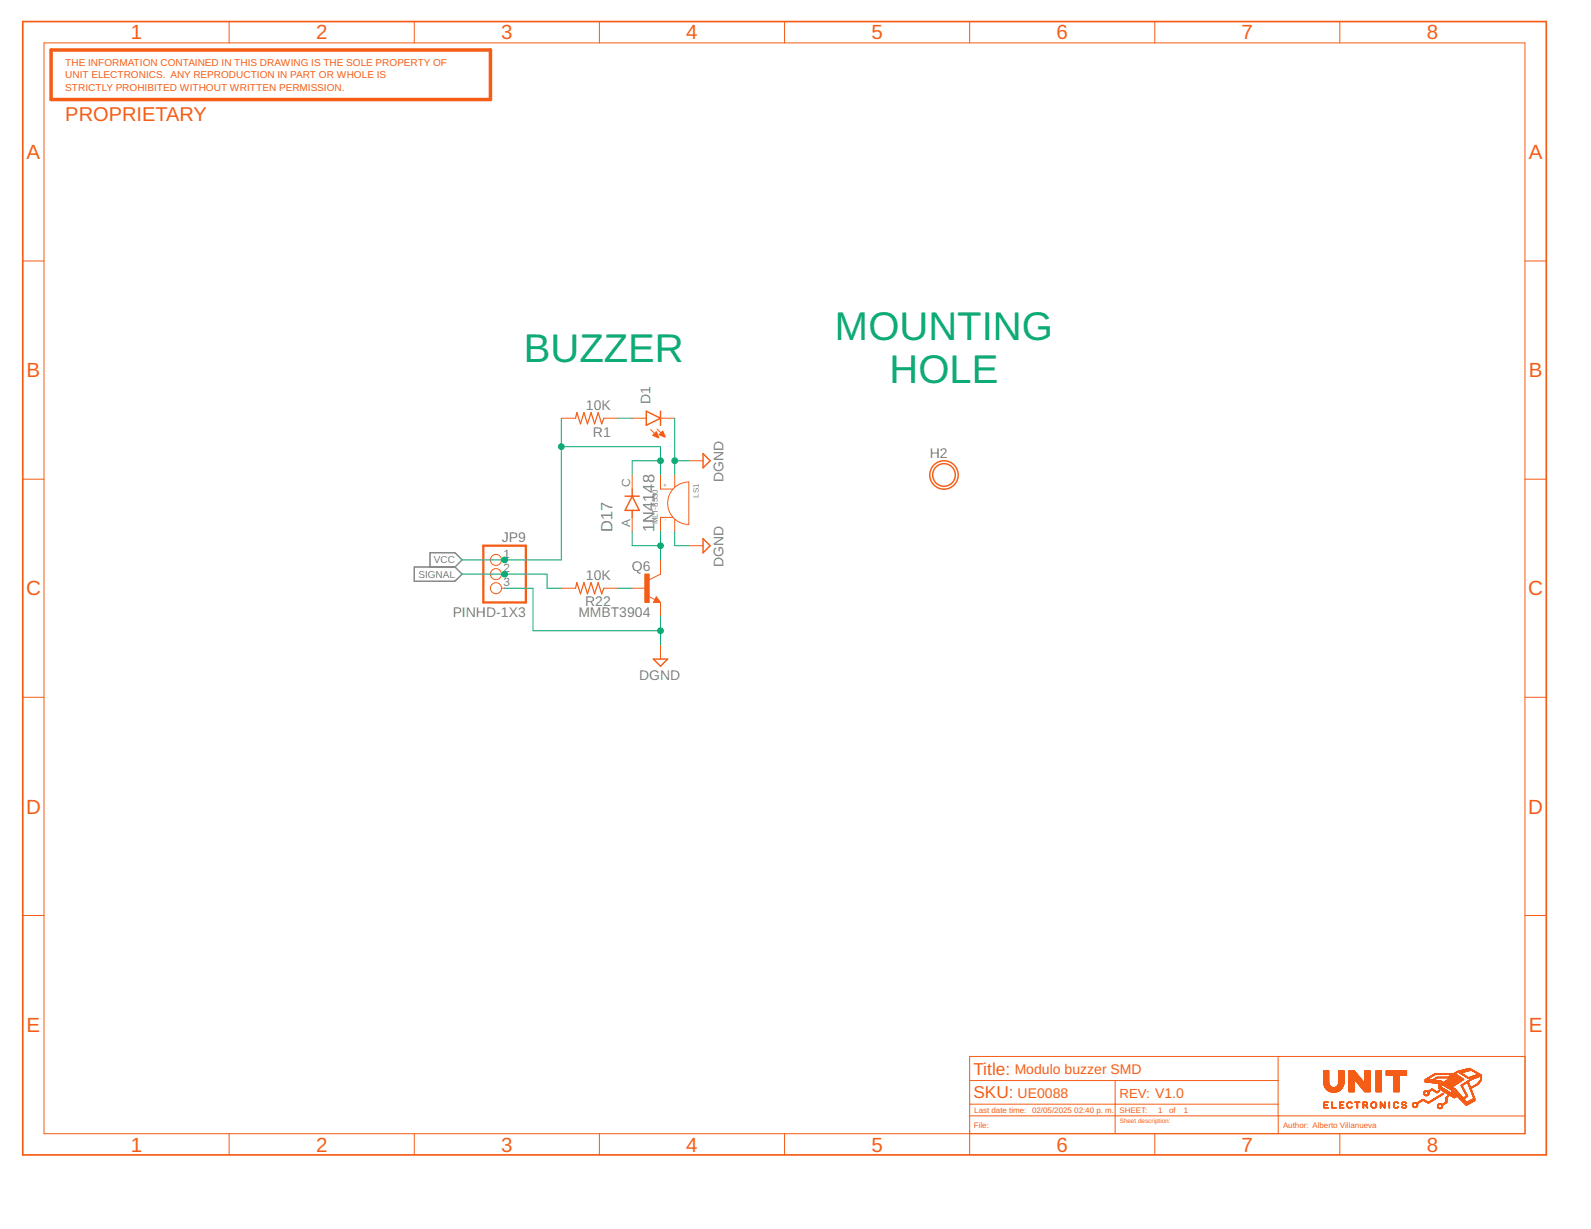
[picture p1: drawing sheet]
<svg xmlns="http://www.w3.org/2000/svg" width="279mm" height="216mm" viewBox="0 0 279 216" stroke-linecap="round" stroke-linejoin="round" font-family="sans-serif">
<path d="M72.7 99.6h7.2l1.3 1.3-1.3 1.2h-7.2zM75.5 99.6v-2.5h4.4l1.3 1.3-1.3 1.2" fill="none" stroke="#808080" stroke-width=".25"/>
<path d="M4 3.8h267.5v199.1h-267.5z" fill="none" stroke="#f55d16" stroke-width=".3"/>
<g fill="none" stroke="#f55d16" stroke-width=".18">
<path d="M7.7 7.5h260.1v191.7h-260.1zM40.2 3.8v3.7M72.7 3.8v3.7M105.3 3.8v3.7M137.8 3.8v3.7M170.3 3.8v3.7M202.8 3.8v3.7M235.3 3.8v3.7M4 45.8h3.7M267.8 45.8h3.7M98.6 73.5h2.5M106 73.5h2.5"/>
<path d="M111 73.5h2.5M114.3 75.5l1.3 1.3M115.4 75.4l1.3 1.3M116 73.5h2.5M4 84.2h3.7M88.1 98.4h.5M111 83.4v2.5M111 90.9v2.5M116 83.4v2.5h2.2M116 98.4v2.5l-2 1M118.2 86a3.7 3.7 0 0 1 2.8-1.3v7.4a3.7 3.7 0 0 1-3.4-2.1 3.7 3.7 0 0 1 .6-4zM118.2 90.9h-2.2v2.5"/>
<path d="M118.5 83.4v2.2M118.5 91.2v2.2M121 95.9h2.5M121 80.9h2.5M267.8 84.2h3.7M88.1 103.3h.5M88.1 100.9h.5M98.6 103.3h2.5M106 103.3h2.5M111 103.3h2.5M113.8 104.7l1.2 .6M115.3 104.8l.7 1h-1.3z"/>
<path d="M116 105.8v2.5M116 113.3v2.5M4 122.5h3.7M267.8 122.5h3.7M4 160.8h3.7M267.8 160.8h3.7M40.2 199.2v3.7M72.7 199.2v3.7M105.3 199.2v3.7M137.8 199.2v3.7M170.3 189.8h54.2M170.4 194h54.1"/>
<path d="M170.4 194h.1M170.4 196h97.4M195.8 189.8v9.3M202.8 199.2v3.7M224.5 185.7v10.3M224.5 196.1v3M232.4 189.8h.9M232.4 190.1h.9M232.4 190h.9M232.4 189.9h.9M232.4 189.7h.9M232.4 189.6h.9"/>
<path d="M232.4 189.5h.9M232.4 189.4h.9M232.4 189.3h.9M232.4 189.2h.9M232.4 189.1h.9M232.4 189h.9M232.4 188.9h.9M232.4 188.8h.9M232.4 188.7h.9M232.4 188.6h.9M232.4 188.5h.9M232.4 188.4h.9"/>
<path d="M232.4 188.3h.9M232.4 188.2h.9M232.4 188.1h.9M232.5 190.3h.9M232.5 190.2h.9M232.5 190.1h.8M232.5 190.4l.9 .1M232.5 190.4h.9M232.5 190.5h.9M232.5 194h.1M232.5 194.6h.8M232.5 194.6h.1"/>
<path d="M232.5 194.5h.1M232.5 194.4h.1M232.5 194.3h.1M232.5 194.2h.1M232.5 194.1h.6M232.5 193.9h.1M232.5 193.8h.1M232.5 193.7h.1M232.5 193.6h.8M232.5 190.6h1M232.5 190.7h1M232.6 190.7h1"/>
<path d="M232.6 190.8h1M232.6 190.8l1.1 .1M232.6 190.9h1.1M232.6 190.9h1.2M232.7 191h1.2M232.7 191h1.3M232.7 191.1h3.1M232.7 191.1h3M232.9 191.3h2.6M232.9 191.4h2.6M233 191.4h2.5M233 191.5h2.4"/>
<path d="M233.1 191.5h2.3M233.1 194.1l-.6 .1M233.2 191.6h2M233.3 193.7h-.8M233.3 191.7h1.8M233.4 191.7h1.7M233.5 191.7h1.4M233.6 191.8h1.2M233.8 191.9h.8M233.9 194h.1M233.9 194.6h.8M233.9 194.6h.1"/>
<path d="M233.9 194.5h.1M233.9 194.4h.1M233.9 194.3h.1M233.9 194.2h.1M233.9 194.1h.1M233.9 193.9h.1M233.9 193.8h.1M233.9 193.7h.1M233.9 193.6h.1M234.1 191h.1M234.4 191h.1M234.4 191h1.4"/>
<path d="M234.7 190.9h1.1M234.8 190.9h1.1M234.8 190.8h1.1M234.9 190.7h1M235 190.5h1M235 190.4h1M235.1 190.4h.9M235.1 190.3h.9M235.1 190.2h.9M235.1 189.8h.9M235.1 190.1h.9M235.1 190h.9"/>
<path d="M235.1 189.9h.9M235.1 189.7h.9M235.1 189.6h.9M235.1 189.5h.9M235.1 189.4h.9M235.1 189.3h.9M235.1 189.2h.9M235.1 189.1h.9M235.1 189h.9M235.1 188.9h.9M235.1 188.8h.9M235.1 188.7h.9"/>
<path d="M235.1 188.6h.9M235.1 188.5h.9M235.1 188.4h.9M235.1 188.3h.9M235.1 188.2h.9M235.1 188.1h.9M235.2 194h.1M235.2 194.6h.8M235.2 194.6h.1M235.2 194.5h.1M235.2 194.4h.1M235.2 194.3h.1"/>
<path d="M235.2 194.2h.1M235.2 194.1h.6M235.2 193.9h.1M235.2 193.8h.1M235.2 193.7h.1M235.2 193.6h.8M235.2 191.6h-2M235.3 199.2v3.7M235.3 191.5l-2.2 .1M235.6 191.3h-2.7M235.6 191.2l-2.8 .1M235.7 191.2h-2.9"/>
<path d="M235.8 191h-1.3M235.8 194.1l-.6 .1M235.8 190.9h-1.1M235.9 190.8h-1.1M235.9 190.7h-1M235.9 190.6h-1M236 190.6h-1M236 193.7h-.8M236 190.3h-.9M236.5 194.2h.1M236.5 194.1h.1M236.5 194.4h.2"/>
<path d="M236.5 194.3h.1M236.5 194h.1M236.5 193.9h.1M236.6 194.4h.1M236.6 194.4l.1 .1M236.6 194.5h.1M236.6 194h-.1M236.6 194.5h.2M236.7 194.6h.2M236.7 193.9h-.2M236.7 193.8h-.1M236.7 193.7h.6"/>
<path d="M236.7 194.6h.6M236.7 193.7l-.1 .1M236.7 193.6h.6M236.8 194.6h.4M236.8 193.6h.4M236.8 193.7h-.2M236.9 189.8h.9M236.9 191.8h.9M236.9 191.7h.9M236.9 191.6h.9M236.9 191.5h.9M236.9 191.4h.9"/>
<path d="M236.9 191.3h.9M236.9 191.2h.9M236.9 191.1h.9M236.9 191h.9M236.9 190.9h.9M236.9 190.8h.9M236.9 190.7h.9M236.9 190.6h.9M236.9 190.5h.9M236.9 190.4h.9M236.9 190.3h.9M236.9 190.2h.9"/>
<path d="M236.9 190.1h.9M236.9 190h.9M236.9 189.9h.9M236.9 189.7h.9M236.9 189.6h.9M236.9 189.6h2.2M236.9 189.5h2.1M236.9 189.4l2.1 .1M236.9 189.4h2M236.9 189.3h2M236.9 189.3h1.9M236.9 189.2h1.9"/>
<path d="M236.9 189.2h1.8M236.9 189.1h1.8M236.9 189h1.7M236.9 188.9h1.6M236.9 188.8h1.6M236.9 188.8h1.5M236.9 188.7h1.5M236.9 188.7h1.4M236.9 188.6l1.4 .1M236.9 188.6h1.4M236.9 188.6h1.3M236.9 188.5h1.3"/>
<path d="M236.9 188.4h1.2M236.9 188.3l1.2 .1M236.9 188.3h1.1M236.9 188.2l1.1 .1M236.9 188.2h1M236.9 188.1h.9M237 194.7h.1M237.2 193.7h.2M237.3 194.5h.1M237.3 193.7h.1M237.3 193.8h.1M237.3 194.6h-.2"/>
<path d="M237.3 194.4h.1M237.3 193.9h.1M237.4 194.5h-.2M237.4 194.4l-.1 .1M237.9 189.6h1.2M237.9 189.7h1.2M237.9 193.7h.9M237.9 193.6h.9M237.9 189.7h1.3M238 189.7l1.2 .1M238 189.8h1.2M238 189.8h1.3"/>
<path d="M238.1 189.9h1.2M238.1 189.9h1.3M238.2 190h1.2M238.2 190.1h1.3M238.3 190.1h1.2M238.3 190.1l1.2 .1M238.3 194h.1M238.3 194.6h.1M238.3 194.5h.1M238.3 194.4h.1M238.3 194.3h.1M238.3 194.2h.1"/>
<path d="M238.3 194.1h.1M238.3 193.9h.1M238.3 193.8h.1M238.3 193.7h.1M238.3 190.2h1.3M238.4 190.2h1.2M238.4 190.3h2.2M238.5 190.4h2.1M238.6 190.5h2M238.7 190.6h1.9M238.7 190.7h1.9M238.8 190.7h1.8"/>
<path d="M238.8 190.8h1.8M238.9 190.8h1.7M238.9 190.9h1.7M239 190.9h1.6M239 191h1.6M239.1 191.1h1.5M239.2 191.2h1.4M239.2 191.3h1.4M239.3 191.3h1.3M239.3 191.4h1.3M239.4 191.4h1.2M239.4 194h.1"/>
<path d="M239.4 194.6h.1M239.4 194.5h.1M239.4 194.4h.1M239.4 194.3h.1M239.4 194.2h.1M239.4 194.1h.1M239.4 193.9h.1M239.4 193.8h.1M239.4 193.7h.1M239.4 193.7h.7M239.4 193.6h.6M239.4 193.6h.5"/>
<path d="M239.4 191.5h1.2M239.5 191.5h1.1M239.5 191.6h1.1M239.6 191.7h1M239.7 191.8h.9M239.7 189.8h.9M239.7 190.2h.9M239.7 190.1h.9M239.7 190h.9M239.7 189.9h.9M239.7 189.7h.9M239.7 189.6h.9"/>
<path d="M239.7 189.5h.9M239.7 189.4h.9M239.7 189.3h.9M239.7 189.2h.9M239.7 189.1h.9M239.7 189h.9M239.7 188.9h.9M239.7 188.8h.9M239.7 188.7h.9M239.7 188.6h.9M239.7 188.5h.9M239.7 188.4h.9"/>
<path d="M239.7 188.3h.9M239.7 188.2h.9M239.7 188.1h.9M239.8 194.2h.1M239.8 194.3h.2M239.9 194.3h.1M239.9 194.4h.1M239.9 193.6h.1M239.9 194.2h-.5M239.9 194.4h.2M239.9 193.7h.2M239.9 194.4l.2 .1"/>
<path d="M240 194.5h.1M240 194.1h.1M240 193.7h.1M240 194h.1M240 194.6h.2M240 194.1l-.6 .1M240 193.8h.1M240.1 194.6h.1M240.1 193.9h.1M240.1 193.8h.1M240.1 194.1h-.2M240.7 194h.2"/>
<path d="M240.7 194.3h.2M240.7 194.2h.2M240.7 194.1h.2M240.8 194.4h.1M240.8 194.3h.1M240.8 193.9h.1M240.8 194.4l.1 .1M240.9 194.5h.1M240.9 194.6h.2M240.9 193.9h-.1M240.9 193.8h-.1M240.9 193.7h.7"/>
<path d="M241 194.6h.6M241 193.6h.5M241 193.7l-.1 .1M241 194.6h.4M241 193.7h-.1M241 193.6h.4M241.1 193.5v.1M241.2 194.7h.1M241.3 193.5v.1M241.4 193.7h.2M241.5 193.7h.2M241.6 194.5h.1"/>
<path d="M241.6 193.8h.1M241.6 194.4h.1M241.6 194.6h-.2M241.6 193.9h.1M241.6 194.5h-.1M241.6 194.3h.1M241.6 194h.1M241.6 194.2h.1M241.7 189.8h.9M241.7 194.5h-.2M241.7 194.1h.1M241.7 194l.1 .1"/>
<path d="M241.7 191.8h.9M241.7 191.7h.9M241.7 191.6h.9M241.7 191.5h.9M241.7 191.4h.9M241.7 191.3h.9M241.7 191.2h.9M241.7 191.1h.9M241.7 191h.9M241.7 190.9h.9M241.7 190.8h.9M241.7 190.7h.9"/>
<path d="M241.7 190.6h.9M241.7 190.5h.9M241.7 190.4h.9M241.7 190.3h.9M241.7 190.2h.9M241.7 190.1h.9M241.7 190h.9M241.7 189.9h.9M241.7 189.7h.9M241.7 189.6h.9M241.7 189.5h.9M241.7 189.4h.9"/>
<path d="M241.7 189.3h.9M241.7 189.2h.9M241.7 189.1h.9M241.7 189h.9M241.7 188.9h.9M241.7 188.8h.9M241.7 188.7h.9M241.7 188.6h.9M241.7 188.5h.9M241.7 188.4h.9M241.7 188.3h.9M241.7 188.2h.9"/>
<path d="M241.7 188.1h.9M241.7 194.4h-.1M241.8 194.2h-.1M242.4 194h.1M242.4 194.6h.1M242.4 194.5h.1M242.4 194.4h.1M242.4 194.3h.1M242.4 194.2h.1M242.4 194.1h.1M242.4 193.9h.1M242.4 193.8h.1"/>
<path d="M242.4 193.8h.3M242.4 193.7l.2 .1M242.4 193.7h.2M242.4 193.6h.1M242.6 193.8h.1M242.6 193.9h.1M242.6 194h.2M242.7 194h.1M242.7 194.1h.2M242.8 194.1l.1 .1M242.8 194.2h.1M242.8 194.2h.2"/>
<path d="M242.9 194.3h.1M242.9 194.4h.2M243 194.4l.1 .1M243 194.5h.2M243.1 194.6h.1M243.2 194h.1M243.2 194.4h.1M243.2 194.3h.1M243.2 194.2h.1M243.2 194.1h.1M243.2 193.9h.1M243.2 193.8h.1"/>
<path d="M243.2 193.7h.1M243.2 193.6h.1M243.4 188.9h3.6M243.4 188.8h3.6M243.4 188.7h3.6M243.4 188.6h3.6M243.4 188.5h3.6M243.4 188.4h3.6M243.4 188.3h3.6M243.4 188.2h3.6M243.4 188.1h3.6M243.9 194h.1"/>
<path d="M243.9 194.6h.1M243.9 194.5h.1M243.9 194.4h.1M243.9 194.3h.1M243.9 194.2h.1M243.9 194.1h.1M243.9 193.9h.1M243.9 193.8h.1M243.9 193.7h.1M243.9 193.6h.1M244.7 194h.1M244.7 194.3h.1"/>
<path d="M244.7 194.2h.1M244.7 194.1h.1M244.7 193.9h.1M244.7 194.4h.1M244.8 194.4l.1 .1M244.8 194.4h.1M244.8 193.8h.1M244.8 189.8h.9M244.8 191.8h.9M244.8 191.7h.9M244.8 191.6h.9M244.8 191.5h.9"/>
<path d="M244.8 191.4h.9M244.8 191.3h.9M244.8 191.2h.9M244.8 191.1h.9M244.8 191h.9M244.8 190.9h.9M244.8 190.8h.9M244.8 190.7h.9M244.8 190.6h.9M244.8 190.5h.9M244.8 190.4h.9M244.8 190.3h.9"/>
<path d="M244.8 190.2h.9M244.8 190.1h.9M244.8 190h.9M244.8 189.9h.9M244.8 189.7h.9M244.8 189.6h.9M244.8 189.5h.9M244.8 189.4h.9M244.8 189.3h.9M244.8 189.2h.9M244.8 189.1h.9M244.8 189h.9"/>
<path d="M244.8 194.5h.1M244.8 194.5h.2M244.8 193.9h-.1M244.9 194.6h.2M244.9 193.7h.6M244.9 194.6h.6M244.9 193.8h-.1M244.9 193.6h.5M244.9 193.7l-.1 .1M245 194.6h.4M245 193.6h.4M245 193.7h-.2"/>
<path d="M245.1 193.5v.1M245.2 194.7h.1M245.3 193.5v.1M245.4 193.7h.2M245.4 194.5h.2M245.5 193.8h.1M245.5 194.6h-.2M245.5 194.4h.1M245.5 193.9h.1M245.6 194.5h-.2M245.6 194.4l-.1 .1M245.6 193.8h-.1"/>
<path d="M246.1 194.4l.2 .1M246.1 194.4h.2M246.2 194.5h.1M246.2 194h.1M246.2 194.4h.1M246.2 193.9h.1M246.2 193.8h.1M246.2 194.5h.2M246.2 194h.2M246.2 193.7h.1M246.2 194.6h.3M246.2 194l.3 .1"/>
<path d="M246.3 194.6h.6M246.3 194.1h.4M246.3 193.7h.6M246.3 193.8h-.1M246.3 193.6h.5M246.4 194.6h.4M246.4 194.1l.5 .1M246.4 193.7h-.2M246.4 193.6h.4M246.5 194.7h.1M246.6 194.2h.3M246.8 194.2h.2"/>
<path d="M246.8 193.7h.1M246.8 193.7h.2M246.9 194.5h.1M246.9 194.3h.1M246.9 193.8h.1M246.9 194.4h.1M246.9 194.6h-.2M247 194.5h-.2M247 194.4l-.1 .1M248 194.1h.2M248.1 194.3h.1M248.1 194.2h.1"/>
<path d="M248.1 194h.1M248.1 194.3h.2M248.1 194.4h.2M248.1 194.4h.3M248.1 193.9h.2M248.2 194.4h.7M248.2 194.5h.6M248.2 194l-.1 .1M248.2 193.8h.6M248.3 194.5h.5M248.3 193.9h-.2M248.3 193.7h.5"/>
<path d="M248.3 194.6h.4M248.4 193.7h.2M248.4 193.8h-.3M248.4 193.7h.1M248.6 193.7h.1M248.6 193.8h.4M248.7 193.9h.3M248.8 194.3h.1M248.8 193.9h.1M248.8 194h.1M248.8 194.2h.2M248.8 194h.2"/>
<path d="M248.8 194.1h.2M248.9 194.4h-.3M248.9 194.4h-.2M249 194.3h-.2M249.1 193.8h-.9M249.2 193.7l-.3 .1M249.2 193.7h-.3M249.3 193.7h-.3M249.4 193.6h-.4M249.5 193.5l-.4 .1M249.5 193.5h-.3M249.6 193.3h.7"/>
<path d="M249.6 193.5h-.3M249.6 193.3h.6M249.7 193.4h-.3M249.7 193.2h.4M249.8 193.2h.2M249.8 193.3l-.3 .1M249.8 193.1h.2M250 193.3l.3 .1M250 192.1h.2M250 192h.2M250 192.2h.2M250 191.9h.2"/>
<path d="M250.1 192.3h.2M250.1 192.2l.1 .1M250.1 193.4h.3M250.1 192.4h.7M250.1 193.4h.4M250.2 191.7h.6M250.2 193.5h.3M250.2 192.4h.6M250.2 191.9h-.2M250.3 191.6h.4M250.3 189.8h.1M250.3 190.1h1.6"/>
<path d="M250.3 190.1h1.2M250.3 190h.9M250.3 189.9l.1 .1M250.3 189.9h.1M250.3 189.7l1.6 .1M250.3 189.7h1.6M250.3 189.7h.8M250.3 192.5h.4M250.3 191.8h-.2M250.3 193.5h.3M250.4 193.5l.3 .1M250.4 191.7l-.3 .1"/>
<path d="M250.4 191.6h.2M250.4 192.5h.1M250.5 193.6h.7M250.5 189.8h1.9M250.5 193.7h.6M250.6 191.7h.4M250.6 189.6h-.3M250.6 193.7h.4M250.6 190.1l1.8 .1M250.7 191.8h.3M250.7 189.6h-.3M250.7 193.7h.3"/>
<path d="M250.7 191.9h.2M250.7 192.2h.2M250.8 189.5h-.4M250.8 189.4h.3M250.8 193.8h.1M250.8 191.9h.1M250.8 192.2h.2M250.8 192.1h.2M250.8 192h.2M250.8 191.9h.2M250.8 189.5h-.3M250.8 190.1v.1"/>
<path d="M250.9 192.3h-.3M250.9 192.3h-.2M250.9 189.4l-.3 .1M250.9 192.2h-.1M251 189.2h.3M251 189.4h-.3M251 189.8h1.9M251 190h.1M251.1 191.7h-1M251.1 190.2h1.6M251.1 191.7h-.3M251.2 191.5h.6"/>
<path d="M251.2 189.3h-.4M251.2 189.8h.1M251.2 191.6h-.3M251.2 191.4h.5M251.2 189.3h-.3M251.3 193.5l-.4 .1M251.3 191.6h-.3M251.3 191.4h.4M251.3 191.5l-.3 .1M251.3 193.5h-.3M251.4 191.3h.2M251.4 189.2h-.4"/>
<path d="M251.4 191.5h-.3M251.4 191.3h.1M251.4 189.1h-.3M251.4 193.5h-.3M251.5 190.2h1.3M251.5 189.9h1.6M251.5 193.4h-.3M251.5 189.1h-.3M251.5 191.5h.4M251.6 189l-.4 .1M251.6 193.2h.3M251.6 191.5l.3 .1"/>
<path d="M251.6 189h-.3M251.6 193.3l-.3 .1M251.7 191.6h.3M251.7 193.3h-.3M251.7 189h-.3M251.8 191.6h.3M251.8 193.3h-.4M251.8 188.9h-.3M251.8 191.7h.3M251.8 190.2v.1M251.8 193.2h-.3M251.9 188.9h-.4"/>
<path d="M251.9 191.7h.3M251.9 189.7h-.3M252 191.7l.3 .1M252 190.3h.8M252 188.8h-.4M252 193.1h-.4M252 191.8h.6M252 189.9h1.1M252 189.6h-.3M252 193.1h-.3M252.1 189.6h-.3M252.1 191.9h.5"/>
<path d="M252.1 193l-.3 .1M252.1 190.1v.1M252.2 189.5h-.4M252.2 193h-.3M252.2 191.9h.3M252.2 189.5h-.3M252.3 192.9l-.4 .1M252.3 190.3h.5M252.3 192h.1M252.3 189.4l-.3 .1M252.3 192.9h-.3M252.4 188.8h-.7"/>
<path d="M252.4 189.4h-.3M252.4 189.9h.1M252.4 194.3h.2M252.4 194.4h.2M252.4 194.2h.2M252.4 189.9h.8M252.4 192.8l-.3 .1M252.5 194.5h.1M252.5 194.6h.2M252.5 192.8h-.3M252.5 194.6h.3M252.5 194h.7"/>
<path d="M252.6 194.6h.6M252.6 194h.6M252.6 194.2h-.2M252.6 191.6h.2M252.6 192.8h-.4M252.6 194.7h.6M252.6 193.9h.6M252.6 189.8h.1M252.6 192.7h-.3M252.6 194.1h-.1M252.6 191.2h.3M252.6 191.1l.3 .1"/>
<path d="M252.6 191.1h.2M252.6 191h.2M252.6 190.9h.2M252.6 190.8h.2M252.6 190.7h.2M252.6 190.6h.2M252.6 190.5h.2M252.6 190.4h.2M252.7 194.1h-.2M252.7 194.7h.4M252.7 191.7l-.3 .1M252.7 191.6h.1"/>
<path d="M252.7 191.2l.3 .1M252.7 192.7h-.3M252.7 193.9h.4M252.7 194l-.2 .1M252.7 192.5h.3M252.8 191.7h-.3M252.8 191.3h.3M252.8 192.6l-.4 .1M252.8 191.3h.4M252.8 190h.5M252.8 192.6h-.3M252.9 191.4h.3"/>
<path d="M252.9 192.6h-.3M253 191.4h.3M253 192.5h-.3M253 194h.5M253 191.1h.3M253 191.1h.2M253 191h.2M253 190.9h.2M253 190.8h.2M253 190.7h.2M253 190.6h.2M253 190.5h.2"/>
<path d="M253 190.5h.5M253 190.4l.4 .1M253 190.4h.3M253 190.4h.2M253 190.3h.2M253 190.3h.1M253 190.2v.1M253 191.5h.4M253 191.1l.4 .1M253.1 190.1h.3M253.1 194.1h.4M253.1 194.5h.2"/>
<path d="M253.1 191.5h.3M253.1 191.2h.4M253.1 192.4h-.3M253.1 194.1h.3M253.2 194.4h.1M253.2 194.2h.1M253.2 191.5l.3 .1M253.2 190.1l.3 .1M253.2 194.3h.1M253.2 190.5h.3M253.2 192.4h-.3M253.2 191.6h.4"/>
<path d="M253.2 191.2l.4 .1M253.3 194.6h-.3M253.3 194.6h-.2M253.3 190.6h.3M253.3 190.2h.3M253.3 192.3h-.3M253.3 191.6h.3M253.3 191.3h.3M253.3 194.5h-.1M253.3 192.1h.2M253.3 194.4h-.1M253.3 190.2h.4"/>
<path d="M253.4 190.6h.3M253.4 192.3h-.4M253.4 191.7h.3M253.4 191.3h.3M253.4 192.1h.1M253.4 190.3h.4M253.4 192.2l-.3 .1M253.4 191.7h.4M253.4 191.4h.4M253.4 190.7h.4M253.4 192h.1M253.5 191.4h.4"/>
<path d="M253.5 190.3h.4M253.5 192.2h-.3M253.5 191.7l.4 .1M253.5 190.7h.4M253.6 192.2h-.3M253.6 190.4h.3M253.6 194h-.3M253.6 191.8h.4M253.6 191.5h.3M253.6 190.8h.3M253.7 194h-.3M253.7 191.5h.3"/>
<path d="M253.7 190.4h.3M253.7 190.1h.3M253.7 191.9h.3M253.7 190.8h.3M253.7 193.8h.3M253.7 190.4l.4 .1M253.7 193.9h-.3M253.7 191.5l.4 .1M253.7 190.1h.4M253.8 190.8l.3 .1M253.8 190h.6M253.8 191.9h.3"/>
<path d="M253.8 193.9h-.3M253.8 191.6h.3M253.8 190.5h.3M253.8 190.1l.4 .1M253.8 190.9h.3M253.9 193.7h.2M253.9 189.9h.4M253.9 191.9h.2M253.9 191.6h.3M253.9 190.5h.3M253.9 193.8h-.3M253.9 193.6h.2"/>
<path d="M253.9 190.9h.3M253.9 190.2h.4M253.9 192h.3M254 193.5h.1M254 191.7h.3M254 190.6h.3M254 193.4h.1M254 193.3h.1M254 193.2h.1M254 193.1h.1M254 193h.1M254 192.9h.1"/>
<path d="M254 192.8h.1M254 191h.3M254 190.2h.3M254 192h.3M254 191.7h.4M254 190h-.3M254 191h.4M254 190.6h.4M254.1 190.3h.3M254.1 192.1h.3M254.1 193.7h-.4M254.1 191.7l.3 .1"/>
<path d="M254.1 189.8h.7M254.1 192.8h-.1M254.1 191.1h.3M254.1 190.7h.4M254.1 190.3h.4M254.1 190h.5M254.2 191.8h.3M254.2 189.7h.5M254.2 192.8h-.2M254.2 192.6h.2M254.2 191.1h.3M254.2 192.2h.3"/>
<path d="M254.2 190.7h.4M254.2 190.4h.4M254.2 189.7h.4M254.2 192.7h-.2M254.3 191.1l.3 .1M254.3 192.2h.3M254.3 189.8h-.3M254.3 191.9h.3M254.3 190.1h.3M254.3 192.7h-.3M254.3 190.8h.3M254.3 190.4h.3"/>
<path d="M254.3 192.5h-.1M254.3 190.1h.4M254.3 192.6l-.2 .1M254.3 192.2l.4 .1M254.4 191.2h.3M254.4 190.8h.3M254.4 190.4l.3 .1M254.4 189.8h-.4M254.4 189.3l-2.2 .1M254.4 191.9h.3M254.4 192.6h-.3M254.4 192.3h.3"/>
<path d="M254.4 190.1l.4 .1M254.4 191.9l.3 .1M254.4 191.2l.4 .1M254.4 190.5h.4M254.4 189.5h.7M254.4 189.3h-2.2M254.5 190.8l.3 .1M254.5 192.3h.3M254.5 192h.3M254.5 191.3h.4M254.5 190.2h.3M254.5 189.8h.3"/>
<path d="M254.5 189.5h.5M254.5 189.3h-2.2M254.5 190.9h.4M254.5 190.5h.4M254.5 192.4h.4M254.6 190.2h.3M254.6 189.5h.4M254.6 189.2h-2.3M254.6 192h.3M254.6 189.8h.3M254.6 191.3h.3M254.6 190.9h.4"/>
<path d="M254.6 190.6h.4M254.6 189.6h-.3M254.6 192.4h.4M254.6 192.1h.5M254.7 191.4h.3M254.7 190.3h.3M254.7 189.9h.3M254.7 189.2h-.4M254.7 191h.3M254.7 190.6h.4M254.7 189.6h-.3M254.7 190.3h.4"/>
<path d="M254.7 189.1h-.3M254.7 192.5h.3M254.7 192.1h.4M254.7 191.4h.4M254.7 191h.4M254.7 189.9h.4M254.7 189.4h.6M254.8 190.4h.3M254.8 192.5h.3M254.8 192.2h.3M254.8 190.7h.7M254.8 189.9l.3 .1"/>
<path d="M254.8 189.3h.5M254.8 189.1h-.3M254.8 191.5h.3M254.8 191.1h.4M254.8 189.6h.4M254.8 192.6h.4M254.9 190.7h.5M254.9 190.4h.3M254.9 190h.3M254.9 189.3h.3M254.9 189l-.3 .1M254.9 191.5h.2"/>
<path d="M254.9 191.1h.3M254.9 190.4l.4 .1M254.9 189.6h.3M254.9 189h-.3M254.9 192.6h.3M254.9 192.2h.2M255 191.5h.1M255 191.1l.3 .1M255 190.8h.3M255 189.4h-.3M255 191.9h.1M255 191.8h.1"/>
<path d="M255 191.7h.1M255 191.6h.1M255 190.1h.3M255 189.7h.3M255 192.6h.8M255 192.3h.1M255 192h.1M255 189h-.3M255 190.5h.4M255.1 191.2h.3M255.1 190.1h.3M255.1 189.7h.3"/>
<path d="M255.1 189.1h.6M255.1 189.4h.3M255.1 188.9h-.4M255.1 192.7h.6M255.1 192.3v.1M255.1 190.5h.6M255.1 190.1l.3 .1M255.1 189.7l.3 .1M255.1 189.1h.5M255.1 188.9h-.3M255.2 191.2l.3 .1M255.2 190.6h.4"/>
<path d="M255.2 189.4l.3 .1M255.2 190.8l-.1 .1M255.2 189.8h.3M255.2 190.2h.3M255.2 189.1h.3M255.2 192.8h.4M255.2 191.3h.3M255.2 189.2h-.3M255.3 189.8h.3M255.3 190.2h.3M255.3 189.5h.3M255.3 188.8h-.4"/>
<path d="M255.3 191.9h.2M255.3 191.8h.1M255.3 191.7h.1M255.3 189.2h-.3M255.3 192.6h.1M255.3 192.5h.1M255.3 192.4h.1M255.3 192.3h.1M255.3 192.2h.1M255.3 192.1h.4M255.3 192h.3M255.3 191.9l.2 .1"/>
<path d="M255.3 191.3h.3M255.3 189.9h.4M255.3 189.5h.4M255.3 188.8h-.3M255.3 192.8h.1M255.4 190.3h.3M255.4 191.4h.2M255.4 189.6h.3M255.4 188.9h.6M255.4 188.7h-3.6M255.4 190.3h.6M255.4 189.9h.3"/>
<path d="M255.4 191.4h.3M255.4 189.2h.4M255.5 189.9l.3 .1M255.5 188.9h.5M255.5 188.7h-3.6M255.5 191.5h.2M255.5 190.4h.4M255.5 189.6h.3M255.5 192.8h-.2M255.5 190h.4M255.5 189.2h.3M255.5 188.6l-3.6 .1"/>
<path d="M255.5 192.2h.2M255.5 190.6h-.3M255.5 189.7h.4M255.5 188.8h.4M255.5 192.6h.7M255.6 191.5l.2 .1M255.6 189h-.3M255.6 188.4h.3M255.6 192.2h.2M255.6 191.6h.2M255.6 189.3h.3M255.6 192.2l.2 .1"/>
<path d="M255.6 188.6h-3.1M255.6 192.6h.5M255.6 189.7h.3M255.6 189.3h.4M255.6 188.8h.2M255.6 192.3h.3M255.7 190.1h.2M255.7 191.7h.2M255.7 188.6h-.3M255.7 189.7l.3 .1M255.7 188.7h.1M255.7 192.5h.4"/>
<path d="M255.7 192.3h.2M255.7 190.1h.6M255.7 189.3l.3 .1M255.7 192.4h.2M255.7 191.7l.2 .1M255.7 190.5h-.3M255.7 189.8h.4M255.7 188.5h-.3M255.8 191.8h.2M255.8 190.1h.5M255.8 189.4h.3M255.8 192.5h.3"/>
<path d="M255.8 192.4h.2M255.8 189h.3M255.8 188.5h-.3M255.8 190.4l-.3 .1M255.8 189.8h.4M255.8 191.9h.3M255.8 190.2h.4M255.9 189.4l.3 .1M255.9 189h.3M255.9 191.9h.2M255.9 189.9h.3M255.9 191.9l.2 .1"/>
<path d="M255.9 189l.3 .1M255.9 192h.3M255.9 189.5h.4M255.9 188.4h-.3M256 192.6l.2 .1M256 189.9h.6M256 189.1h.3M256 192h.2M256 189.5h.3M256 188.3l-.3 .1M256 192.7h.2M256 192.1h.2"/>
<path d="M256.1 189.9h.5M256.1 189.1h.2M256.1 192.7h.2M256.1 192.1h.2M256.1 190.3h-.3M256.1 189.6h.3M256.1 192.2h.2M256.1 192.8h.2M256.1 190h.4M256.1 189.2h.3M256.1 190.2h-.3M256.1 192.8h.3"/>
<path d="M256.2 189.6h.3M256.2 192.2l.2 .1M256.2 188.3h-.4M256.2 192.8l.2 .1M256.2 189.2h.3M256.2 192.3h.2M256.2 189.7h.4M256.2 192.9h.2M256.3 189.3h.2M256.3 188.5h.3M256.3 192.9l.2 .1M256.3 192.4h.2"/>
<path d="M256.3 189.7h.7M256.3 189.3h.3M256.3 193h.2M256.3 193l.3 .1M256.4 189.7h.5M256.4 189.3l.3 .1M256.4 192.5h.2M256.4 190.1h-.3M256.4 188.6h.3M256.4 188.2l-.6 .1M256.4 193.1h.2M256.4 189.8h.4"/>
<path d="M256.4 189.4h.4M256.4 193.1h.3M256.4 192.6h.2M256.5 188.6h.3M256.5 192.6h.2M256.5 193.2h.2M256.5 192.6l.2 .1M256.5 189.4l.4 .1M256.5 188.6l.4 .1M256.5 193.2h.3M256.6 188.2h-.7M256.6 193.3h.2"/>
<path d="M256.6 192.7h.2M256.6 190.8h.2M256.6 188.7h.3M256.6 189.5h.3M256.6 192.8h.2M256.6 190.8l.2 .1M256.6 193.3l.3 .1M256.6 192.8h.3M256.7 190.9h.1M256.7 189.5h.3M256.7 188.7h.3M256.7 190.9h.2"/>
<path d="M256.7 192.8l.2 .1M256.7 191h.2M256.7 189.9h-.3M256.7 188.2h-.6M256.7 193.4h.2M256.7 189.6h.3M256.7 192.9h.6M256.8 191h.1M256.8 188.8h.2M256.8 193.4h.2M256.8 189.8h-.3M256.8 191.1h.1"/>
<path d="M256.8 188.4h-.6M256.8 193.5h.2M256.8 191.1l.2 .1M256.8 191.1h.2M256.8 190.7h-.2M256.8 188.8h.4M256.8 193h.3M256.8 191.2h.2M256.9 193.5l.2 .1M256.9 191.2l.1 .1M256.9 191.3h.2M256.9 188.9h.3"/>
<path d="M256.9 188.1h-.7M256.9 193.1h.2M256.9 193.6h.3M256.9 191.4h.2M256.9 190.6h-.3M257 191.4h.1M257 188.4h-.7M257 193.2h.2M257 193.7h.2M257 191.5h.2M257 188.9h.3M257 193.7h.3"/>
<path d="M257 190.6h-.3M257 189.7h-.3M257 193.3h.3M257 191.6h.2M257 189h.4M257 188.1h-.6M257.1 193.7l.2 .1M257.1 191.6h.1M257.1 190.5h-.3M257.1 189.6h-.3M257.1 193.3h.2M257.1 191.7h.2"/>
<path d="M257.1 193.8h.2M257.1 188.3l-.6 .1M257.1 193.3l.2 .1M257.1 193.8h.3M257.1 191.7l.2 .1M257.1 189h.3M257.2 193.4h.2M257.2 191.8h.1M257.2 193.9h.2M257.2 191.9h.2M257.2 189l.3 .1M257.2 193.9h.3"/>
<path d="M257.2 190.4l-.3 .1M257.2 193.5h.2M257.2 192.9l-.4 .1M257.2 189.1h.4M257.3 193.5h.2M257.3 192h.1M257.3 188h-.8M257.3 194h.2M257.3 193.5l.2 .1M257.3 190.4h-.3M257.3 188.3h-.7M257.3 192h.2"/>
<path d="M257.3 192.1h.2M257.3 194h.6M257.3 189.1h.3M257.3 194h.5M257.3 193.6h.7M257.3 192.8l-.3 .1M257.3 192.2h.2M257.4 190.2h.5M257.4 192.2h.2M257.4 187.8h1M257.4 193.7h.5M257.4 189.2h.3"/>
<path d="M257.4 188h-.7M257.4 194.1h.3M257.4 193.7h.4M257.4 190.3h-.3M257.4 192.8h-.3M257.4 192.3h.2M257.4 194.1h.2M257.5 190.3h-.3M257.5 189.2h.3M257.5 192.4h.1M257.5 193.8h.1M257.5 190.1h.4"/>
<path d="M257.5 194.2h.1M257.5 192.8h-.3M257.5 192.6h.2M257.5 192.4h.2M257.5 189.3h.3M257.5 188.2l-.7 .1M257.5 192.5h.2M257.6 190.2h-.4M257.6 192.7h-.3M257.6 187.8h.7M257.6 187.9l-.7 .1M257.6 190.2h-.3"/>
<path d="M257.6 189.3h.8M257.7 189.3h.6M257.7 193.7l-.2 .1M257.7 188.2h-.7M257.7 192.6l-.3 .1M257.7 187.7h.5M257.7 189.4h.4M257.7 190.2h.2M257.7 192.6h-.3M257.7 187.9h-.6M257.8 190.3h.1M257.8 190.4h.2"/>
<path d="M257.8 190.3h.2M257.8 189.4h.2M257.8 188.2h-.6M257.8 190.4l.2 .1M257.8 188h.9M257.9 190.5h.1M257.9 190.1h-.5M257.9 187.9h-.7M257.9 190.6h.2M257.9 190.6h.1M257.9 187.7h.2M257.9 194h-.3"/>
<path d="M257.9 190.7h.2M257.9 190h-.3M258 190.8h.1M258 190.7h.1M258 189.9l-.3 .1M258 188h.6M258 193.9h-.4M258 190.9h.2M258 190.8l.2 .1M258 188.1h-.7M258 191h.2M258 189.9h-.3"/>
<path d="M258 187.7h.1M258.1 193.5l-.4 .1M258.1 191h.1M258.1 193.9h-.4M258.1 191.1h.5M258.1 191.1h.3M258.1 189.9h-.3M258.1 187.9h.3M258.1 193.5h-.3M258.1 191.2h.2M258.1 188.1h-.6M258.2 189.8h-.3"/>
<path d="M258.2 193.8h-.4M258.2 191.3h.1M258.2 187.9h.3M258.2 191.4h.2M258.2 191.3h.2M258.2 193.5h-.3M258.2 193.8h-.3M258.2 191.5h.2M258.3 191.5h.1M258.3 189.8h-.4M258.3 191.6h.2M258.3 191.5l.1 .1"/>
<path d="M258.3 193.4h-.3M258.3 193.7l-.3 .1M258.3 191.7h.2M258.3 189.7l-.3 .1M258.3 188h-.7M258.4 191.7l.1 .1M258.4 191.2h-.3M258.4 189.7h-.3M258.4 191.8h.2M258.4 193.4h-.4M258.4 193.7h-.4M258.4 191.9h.2"/>
<path d="M258.4 188h.3M258.4 192h.2M258.5 193.7h-.4M258.5 193.3l-.4 .1M258.5 192.1h.1M258.5 192h.1M258.5 189.3h-.5M258.5 188.1h.3M258.5 192.1h.2M258.5 192.2h.2M258.5 191.1h-.4M258.5 189.6h-.3"/>
<path d="M258.5 193.3h-.3M258.6 193.6h-.4M258.6 188.1h.3M258.6 192.3h.1M258.6 192.2h.1M258.6 193.1h.4M258.6 192.4h.2M258.6 189.2h-.5M258.6 188.2h.4M258.6 193.3h-.3M258.6 192.5h.2M258.7 193.5l-.4 .1"/>
<path d="M258.7 192.6h.1M258.7 191h-.4M258.7 189.6h-.4M258.7 193.4h.3M258.7 188.2h.3M258.7 193.2h-.4M258.7 192.6l.2 .1M258.7 192.7h.2M258.7 191h-.3M258.7 189.2h-.5M258.7 193.5h-.3M258.7 192.8h.2"/>
<path d="M258.8 189.5h-.5M258.8 188.2l.3 .1M258.8 193.2h-.4M258.8 193h.2M258.8 192.8h.1M258.8 193.3h.2M258.8 192.8l.2 .1M258.8 192.9h.2M258.8 190.9h-.3M258.8 193.5h-.3M258.8 189.5h-.4M258.8 189.1h-.4"/>
<path d="M258.8 193.2h.2M258.9 190.9h-.3M258.9 188.3h.3M258.9 193.4h-.3M259 193.4h-.4M259 190.8l-.4 .1M259 188.3l.3 .1M259 189.1h-.5M259 193.1h-.5M259 189.4l-.5 .1M259 193l-.3 .1M259 188.4h.4"/>
<path d="M259.1 190.8h-.4M259.1 189l-.5 .1M259.1 190.8h-.3M259.1 188.4h.3M259.1 189.4h-.4M259.2 188.5h.3M259.2 190.7h-.4M259.2 189h-.5M259.2 188.8h.9M259.2 189.3l-.4 .1M259.2 188.5h.4M259.3 190.7h-.3"/>
<path d="M259.3 188.6h.4M259.4 189h-.6M259.4 190.6h-.4M259.4 189.3h-.5M259.4 188.8h.6M259.4 188.6h.4M259.5 189.3h-.5M259.5 188.9h-.5M259.5 190.6h-.4M259.5 188.6l.3 .1M259.5 188.7h.5M259.5 190.3h.2"/>
<path d="M259.5 190.5h-.3M259.5 189.2h-.4M259.5 188.7h.4M259.6 190.5h-.3M259.6 190.4l-.3 .1M259.6 188.9h-.5M259.7 190.4h-.3M259.7 189h.5M259.7 189.2h-.5M259.7 190.4h-.2M259.7 190.1h.2M259.8 190.2h-.2"/>
<path d="M259.8 189.1h-.5M259.9 190.1l-.2 .1M259.9 189.9h.2M259.9 188.9h.3M259.9 190.1h-.2M259.9 189.1h-.5M260 190h-.3M260 189.7h.2M260 189.9l-.2 .1M260 189.9h-.2M260.1 189.6h.1M260.1 189.5h.1"/>
<path d="M260.1 189.4h.1M260.1 189.3h.1M260.1 189.2h.1M260.1 189.1h.1M260.1 189.8h-.2M260.2 189l-.7 .1M267.8 185.6h-97.5v17.3"/>
<circle cx="87.1" cy="98.4" r=".97"/>
<circle cx="87.1" cy="100.9" r=".97"/>
<circle cx="87.1" cy="103.3" r=".97"/>
</g>
<path d="M9 8.8h77.1v8.7h-77.1z" fill="none" stroke="#f55d16" stroke-width=".61"/>
<g fill="none" stroke="#f55d16" stroke-width=".25">
<path d="M113.5 72.2l2.5 1.3-2.5 1.2zM116 72.2v2.5M123.5 79.7l1.2 1.2-1.2 1.3zM109.8 87.2h2.5M111 87.2l1.3 2.5h-2.5zM111 85.9v1.3M111 89.7v1.2M123.5 94.6l1.2 1.3-1.2 1.2zM114.7 115.8h2.5l-1.2 1.2zM115.3 105.3l.1 .3h-.4l.3-.5 .4 .6h-.7"/>
<circle cx="165.8" cy="83.4" r="1.99"/>
<circle cx="165.8" cy="83.4" r="2.5"/>
</g>
<path d="M113.2 100.8h.8v5h-.8z" fill="#f55d16" stroke="#f55d16" stroke-width=".18"/>
<path d="M101.1 73.5l.2-1 .6 2 .7-2 .6 2 .6-2 .6 2 .7-2 .6 2 .3-1M101.1 103.3l.2-1 .6 2 .7-2 .6 2 .6-2 .6 2 .7-2 .6 2 .3-1" fill="none" stroke="#f55d16" stroke-width=".21"/>
<path d="M84.9 95.9h7.5v9.9h-7.5z" fill="none" stroke="#f55d16" stroke-width=".4"/>
<g fill="#f55d16" stroke="#f55d16" stroke-width=".18">
<path d="M114.6 76.5l.7-.7 .4 1.1h-.1z" fill-rule="evenodd"/>
<path d="M115.7 76.4l.7-.7 .4 1v.1z" fill-rule="evenodd"/>
</g>
<g fill="none" stroke="#0dab76" stroke-width=".18">
<path d="M98.6 78.5h17.4v4.9M98.6 73.5v24.9h-17.4M108.5 73.5h2.5M118.5 73.5v9.9M111 93.4v2.5h5M116 80.9h-5v2.5M116 93.4v5M118.5 93.4v2.5h2.5M118.5 80.9h2.5M81.2 100.9h14.9v2.4h2.5M88.6 103.3h5v7.5h22.4M108.5 103.3h2.5"/>
<path d="M116 108.3v5"/>
</g>
<g fill="#0dab76" stroke="#0dab76" stroke-width=".18">
<circle cx="118.5" cy="80.9" r=".51"/>
<circle cx="116" cy="110.8" r=".51"/>
<circle cx="116" cy="95.9" r=".51"/>
<circle cx="116" cy="80.9" r=".51"/>
<circle cx="88.6" cy="98.4" r=".51"/>
<circle cx="98.6" cy="78.5" r=".51"/>
<circle cx="88.6" cy="100.9" r=".51"/>
</g>
<g font-size="7" fill="#0dab76">
<text x="146.6" y="59.8">MOUNTING</text>
<text x="92" y="63.5">BUZZER</text>
<text x="156.2" y="67.3">HOLE</text>
</g>
<g font-size="3.6" fill="#f55d16">
<text x="23" y="6.9">1</text>
<text x="55.5" y="6.9">2</text>
<text x="88" y="6.9">3</text>
<text x="120.5" y="6.9">4</text>
<text x="153" y="6.9">5</text>
<text x="185.5" y="6.9">6</text>
<text x="218" y="6.9">7</text>
<text x="250.6" y="6.9">8</text>
<text x="4.7" y="28">A</text>
<text x="268.5" y="28">A</text>
<text x="4.7" y="66.3">B</text>
<text x="268.5" y="66.3">B</text>
<text x="4.6" y="104.6">C</text>
<text x="268.4" y="104.6">C</text>
<text x="4.6" y="142.9">D</text>
<text x="268.4" y="142.9">D</text>
<text x="4.7" y="181.3">E</text>
<text x="268.5" y="181.3">E</text>
<text x="23" y="202.3">1</text>
<text x="55.5" y="202.3">2</text>
<text x="88" y="202.3">3</text>
<text x="120.5" y="202.3">4</text>
<text x="153" y="202.3">5</text>
<text x="185.5" y="202.3">6</text>
<text x="218" y="202.3">7</text>
<text x="250.6" y="202.3">8</text>
</g>
<text font-size="3.5" fill="#f55d16" x="11.5" y="21.2">PROPRIETARY</text>
<g font-size="3" fill="#f55d16">
<text x="171" y="188.8">Title:</text>
<text x="171" y="192.9">SKU:</text>
</g>
<g font-size="2.9" fill="#808080">
<text x="107.5" y="93.4" transform="rotate(-90 107.5 93.4)">D17</text>
<text x="115" y="93.4" transform="rotate(-90 115 93.4)">1N4148</text>
</g>
<g font-size="2.5" fill="#808080">
<text x="102.9" y="72">10K</text>
<text x="114.3" y="71" transform="rotate(-90 114.3 71)">D1</text>
<text x="104.1" y="76.7">R1</text>
<text x="163.3" y="80.4">H2</text>
<text x="127.1" y="84.7" transform="rotate(-90 127.1 84.7)">DGND</text>
<text x="88.1" y="95.3">JP9</text>
<text x="102.9" y="101.8">10K</text>
<text x="111" y="100.4">Q6</text>
<text x="127.1" y="99.6" transform="rotate(-90 127.1 99.6)">DGND</text>
<text x="102.8" y="106.5">R22</text>
<text x="79.5" y="108.3">PINHD-1X3</text>
<text x="101.6" y="108.3">MMBT3904</text>
<text x="112.2" y="119.4">DGND</text>
</g>
<g font-size="2.5" fill="#f55d16">
<text x="178.2" y="188.7">Modulo buzzer SMD</text>
<text x="178.7" y="192.9">UE0088</text>
</g>
<text font-size="2.3" fill="#f55d16" x="196.6" y="192.8">REV: V1.0</text>
<g font-size="2.1" fill="#808080">
<text x="110.7" y="85.6" transform="rotate(-90 110.7 85.6)">C</text>
<text x="110.7" y="92.6" transform="rotate(-90 110.7 92.6)">A</text>
<text x="88.4" y="98">1</text>
<text x="88.4" y="100.5">2</text>
<text x="88.4" y="103">3</text>
</g>
<g font-size="1.8" fill="#f55d16">
<text x="11.5" y="11.5">THE INFORMATION CONTAINED IN THIS DRAWING IS THE SOLE PROPERTY OF</text>
<text x="11.5" y="13.8">UNIT ELECTRONICS. ANY REPRODUCTION IN PART OR WHOLE IS</text>
<text x="11.5" y="16">STRICTLY PROHIBITED WITHOUT WRITTEN PERMISSION.</text>
</g>
<g font-size="1.8" fill="#808080">
<text x="73.5" y="101.5">SIGNAL</text>
<text x="76.2" y="99">VCC</text>
</g>
<g font-size="1.4" fill="#808080">
<text x="122.7" y="87.4" transform="rotate(-90 122.7 87.4)">LS1</text>
<text x="115.5" y="92.1" transform="rotate(-90 115.5 92.1)">MLT-8530</text>
</g>
<g font-size="1.4" fill="#f55d16">
<text x="171.1" y="195.5">Last date time:</text>
<text x="181.2" y="195.5">02/05/2025</text>
<text x="188.6" y="195.5">02:40 p. m.</text>
<text x="196.6" y="195.5">SHEET:</text>
<text x="203.4" y="195.5">1</text>
<text x="205.3" y="195.5">of</text>
<text x="207.9" y="195.5">1</text>
<text x="171" y="198.1">File:</text>
<text x="225.3" y="198.1">Author: Alberto Villanueva</text>
</g>
<g font-size="1.1" fill="#808080">
<text x="117.1" y="85.5" transform="rotate(-90 117.1 85.5)">+</text>
<text x="117.1" y="91.6" transform="rotate(-90 117.1 91.6)">-</text>
</g>
<text font-size="1.1" fill="#f55d16" x="196.7" y="197.3">Sheet description:</text>
</svg>
